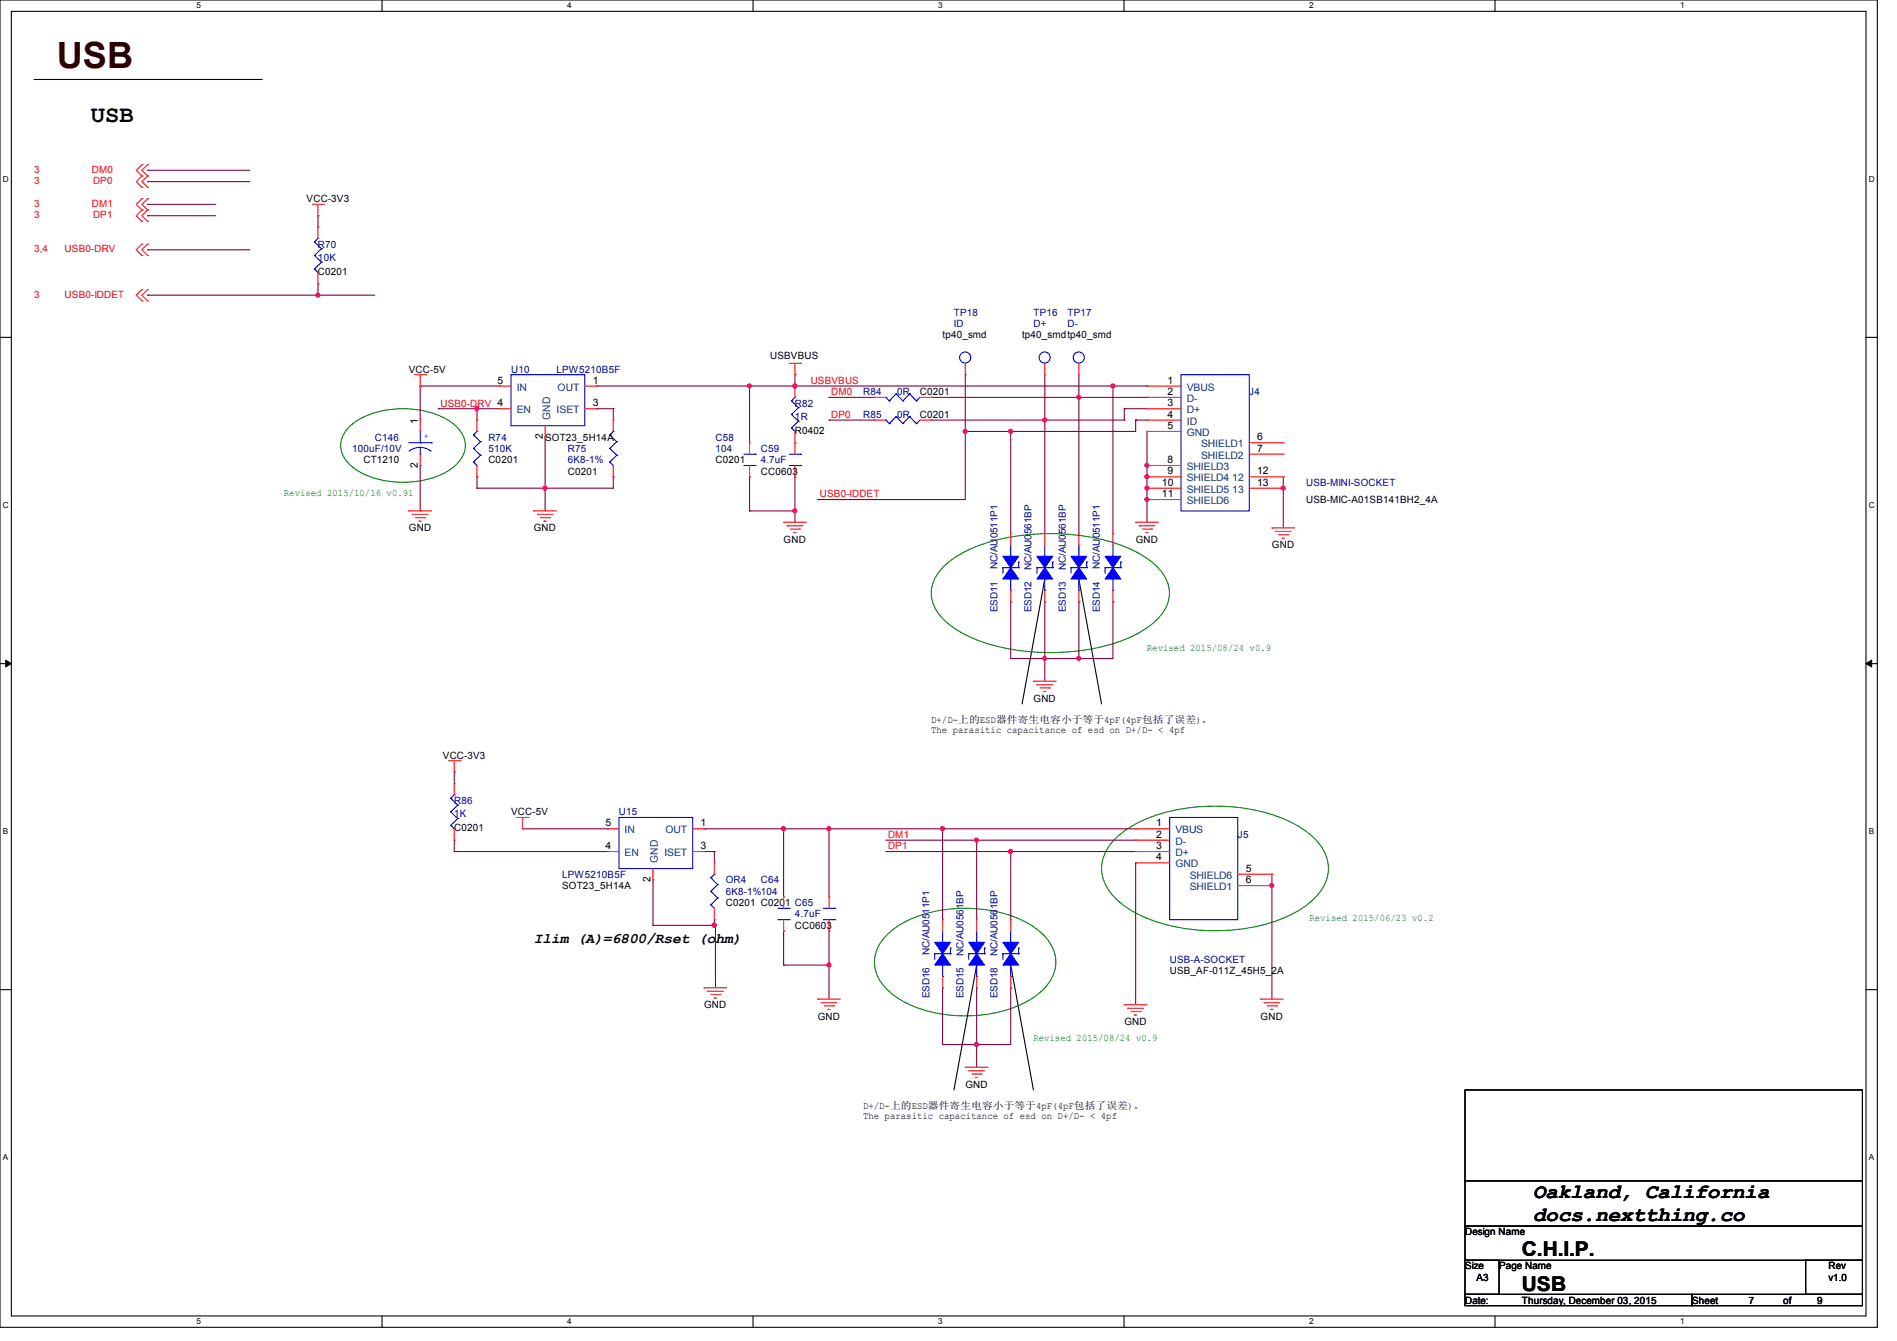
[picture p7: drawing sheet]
<svg xmlns="http://www.w3.org/2000/svg" width="297mm" height="210mm" viewBox="0 0 297 210" stroke-linecap="round" stroke-linejoin="round" font-family="sans-serif">
<path d="M0 0h293.9v207.9h-293.9zM1.8 1.8h290.3v204.3h-290.3z" fill="none" stroke="#000" stroke-width=".17"/>
<g fill="#fff">
<path d="M30.8 .2h.7v1.4h-.7z"/>
<path d="M30.8 206.2h.7v1.4h-.7z"/>
</g>
<path d="M59.8 0v1.8M59.8 206.1v1.8" fill="none" stroke="#000" stroke-width=".17"/>
<g fill="#fff">
<path d="M88.8 .2h.7v1.4h-.7z"/>
<path d="M88.8 206.2h.7v1.4h-.7z"/>
</g>
<path d="M117.9 0v1.8M117.9 206.1v1.8" fill="none" stroke="#000" stroke-width=".17"/>
<g fill="#fff">
<path d="M146.9 .2h.7v1.4h-.7z"/>
<path d="M146.9 206.2h.7v1.4h-.7z"/>
</g>
<path d="M176 0v1.8M176 206.1v1.8" fill="none" stroke="#000" stroke-width=".17"/>
<g fill="#fff">
<path d="M205 .2h.7v1.4h-.7z"/>
<path d="M205 206.2h.7v1.4h-.7z"/>
</g>
<path d="M234.1 0v1.8M234.1 206.1v1.8" fill="none" stroke="#000" stroke-width=".17"/>
<g fill="#fff">
<path d="M263.1 .2h.6v1.4h-.6z"/>
<path d="M263.1 206.2h.6v1.4h-.6z"/>
<path d="M.5 27.3h.9v1.4h-.9z"/>
<path d="M292.6 27.3h.9v1.4h-.9z"/>
<path d="M.5 78.4h.9v1.4h-.9z"/>
<path d="M292.6 78.4h.9v1.4h-.9z"/>
</g>
<path d="M0 52.8h1.8M292.1 52.8h1.8" fill="none" stroke="#000" stroke-width=".17"/>
<g fill="#fff">
<path d="M.5 129.5h.8v1.4h-.8z"/>
<path d="M292.6 129.5h.8v1.4h-.8z"/>
</g>
<path d="M0 103.9h1.8M292.1 103.9h1.8" fill="none" stroke="#000" stroke-width=".17"/>
<path d="M.9 103.4l.9 .5-.9 .5zM292.1 103.9l.9-.5v1z" fill="#000" stroke="#000" stroke-width=".16"/>
<g fill="#fff">
<path d="M.5 180.5h.8v1.4h-.8z"/>
<path d="M292.6 180.5h.8v1.4h-.8z"/>
</g>
<g fill="none" stroke="#000" stroke-width=".17">
<path d="M5.3 12.4h35.6M40.9 12.4h.1M163.6 90.7h.1M163.6 90.7l-3.6 19.5M168.9 90.7h.1M168.9 90.7l3.6 19.5M0 155h1.8M152.9 151.1h.1M152.9 151.1l-3.5 19.6M158.2 151.1h.1M158.2 151.1l3.6 19.6M292.1 155h1.8"/>
<path d="M229.4 170.7h62.2v14.2h-62.2zM229.4 192h62.2v5.4h-62.2zM229.4 197.4h5.3v5.3h-5.3zM229.4 184.9h62.2v7.1h-62.2zM282.7 197.4h8.9v5.3h-8.9zM229.4 202.7h35.5v1.8h-35.5zM264.9 202.7h26.7v1.8h-26.7z"/>
</g>
<path d="M54.7 66.9a12.1 12.1 0 0 1 8.4-2.9 12.1 12.1 0 0 1 8.4 2.9 3.8 3.8 0 0 1 0 5.8 12.1 12.1 0 0 1-8.4 2.8 12.1 12.1 0 0 1-8.4-2.8 3.8 3.8 0 0 1 0-5.8zM147.5 89a16.6 16.6 0 0 1 7.5-4.2 34.2 34.2 0 0 1 21.9 1.2 10.8 10.8 0 0 1 5.8 4.9 5.2 5.2 0 0 1-1.3 5.8 16.6 16.6 0 0 1-7.5 4.2 34.2 34.2 0 0 1-22-1.1 10.8 10.8 0 0 1-5.7-4.9 5.2 5.2 0 0 1 1.3-5.9zM174.9 131.1a20.8 20.8 0 0 1 11.5-4.6 27.7 27.7 0 0 1 17 3 8.8 8.8 0 0 1 4.5 5.4 6.4 6.4 0 0 1-2.3 6 20.8 20.8 0 0 1-11.6 4.6 27.7 27.7 0 0 1-17-3 8.8 8.8 0 0 1-4.4-5.4 6.4 6.4 0 0 1 2.3-6zM139.1 146.1a17.1 17.1 0 0 1 10.4-3.8 20 20 0 0 1 12.7 3.1 6.5 6.5 0 0 1 3 6.2 7.9 7.9 0 0 1-4 5 21.7 21.7 0 0 1-20.1 0 7.9 7.9 0 0 1-4.1-5 5.9 5.9 0 0 1 2.1-5.5z" fill="none" stroke="#008000" stroke-width=".17"/>
<g fill="none" stroke="#800040" stroke-width=".17">
<path d="M23.1 39.1h.1M23.1 26.7h.1M23.1 28.4h.1M23.1 33.8h.1M23.1 32h.1M23.1 39.1h16M23.1 26.7h16M23.1 28.4h16M23.1 33.8h10.7M23.1 32h10.7M49.8 33.8h.1M49.8 33.8v1.8"/>
<path d="M23.1 46.2h.1M23.1 46.2h35.6M49.8 44.4h.1M49.8 46.2h.1M49.8 44.4v1.8M124.5 58.7h.1M124.5 58.7v1.8M151.1 58.7v19.5h-23.1M163.6 58.7v24.9M168.9 58.7v24.9M65.8 60.5h.1M65.8 60.5h12.4"/>
<path d="M65.8 60.5v5.3M65.8 72.9v7.1M68.6 64h.1M68.6 64h9.6M74.7 64h.1M74.7 74.7h.1M74.7 76.5h.1M74.7 64v1.8M74.7 74.7v1.8M85.3 76.5h.1M85.3 68.5h.1M85.3 68.5v11.5"/>
<path d="M93.3 60.5h.1M93.3 64h.1M93.3 60.5h86.3M93.3 64h2.7M96 64h.1M96 74.7h.1M96 64v1.8M96 74.7v1.8h-21.3M117.3 60.5h.1M117.3 74.7h.1M117.3 60.5v8.8M117.3 74.7v5.3"/>
<path d="M124.5 74.7h.1M124.5 74.7v7.1M128 78.2h.1M129.8 62.2h.1M129.8 65.8h.1M129.8 62.2h7.1M129.8 65.8h7.1M145.8 62.2h33.8M145.8 65.8h30.2M151.1 67.6h.1M158.2 67.6h.1M158.2 67.6v16"/>
<path d="M163.6 65.8h.1M168.9 62.2h.1M174.2 60.5h.1M174.2 60.5v23.1M176 64h.1M176 65.8h.1M176 64v1.8M176 64h3.6M177.8 65.8h.1M177.8 65.8h1.8M177.8 65.8v1.8h-26.7M179.6 67.6h.1"/>
<path d="M179.6 76.5h.1M179.6 78.2h.1M179.6 72.9h.1M179.6 74.7h.1M179.6 62.2h.1M179.6 60.5h.1M179.6 67.6v14.2M200.9 76.5h.1M200.9 74.7h.1M200.9 74.7v8M65.8 80h.1M117.3 80h.1"/>
<path d="M117.3 80h7.2M124.5 80h.1M158.2 94.2h.1M158.2 94.2v8.9M163.6 94.2h.1M163.6 94.2v12.5M168.9 94.2h.1M168.9 94.2v8.9M174.2 94.2h.1M174.2 94.2v8.9h-16M158.2 103.1h.1M163.6 103.1h.1"/>
<path d="M168.9 103.1h.1M71.1 133.3h.1M71.1 120.9h.1M71.1 131.6h.1M71.1 133.3h24M71.1 120.9v1.8M71.1 131.6v1.7M81.8 129.8h.1M81.8 129.8h13.3M102.2 137.8h.1M102.2 137.8v7.1M110.2 133.3h.1"/>
<path d="M110.2 129.8h.1M110.2 129.8h67.6M110.2 133.3h1.6M111.8 133.3h.1M111.8 133.3v1.8M122.7 129.8h.1M122.7 129.8v10.7M129.8 129.8h.1M129.8 129.8v10.7M138.7 133.3h39.1M138.7 131.6h39.1M147.6 129.8h.1"/>
<path d="M147.6 129.8v14.2M152.9 131.6h.1M152.9 131.6v12.4M158.2 133.3h.1M158.2 133.3v10.7M177.8 135.1h.1M177.8 129.8h.1M177.8 131.6h.1M177.8 133.3h.1M177.8 135.1v22.3M199.1 136.9h.1M199.1 138.7h.1"/>
<path d="M199.1 136.9v19.6M102.2 144.9h.1M102.2 144.9h9.8M111.8 144.9h.1M111.8 144h.1M111.8 144v.9M112 144.9h.1M112 144.9v9.8M122.7 151.1h.1M122.7 145.8h.1M122.7 151.1h7.1M122.7 145.8v5.3"/>
<path d="M129.8 145.8h.1M129.8 151.1h.1M129.8 145.8v10.7M147.6 154.7h.1M147.6 154.7v8.9M152.9 154.7h.1M152.9 154.7v12.4M158.2 154.7h.1M158.2 154.7v8.9h-10.6M147.6 163.6h.1M152.9 163.6h.1"/>
</g>
<g fill="#f0f" stroke="#f0f" stroke-width=".17">
<circle cx="49.8" cy="46.2" r=".32"/>
<circle cx="129.8" cy="129.8" r=".32"/>
<circle cx="179.6" cy="72.9" r=".32"/>
<circle cx="168.9" cy="62.2" r=".32"/>
<circle cx="163.6" cy="65.8" r=".32"/>
<circle cx="117.3" cy="60.4" r=".32"/>
<circle cx="179.6" cy="76.4" r=".32"/>
<circle cx="74.7" cy="64" r=".32"/>
<circle cx="85.3" cy="76.4" r=".32"/>
<circle cx="124.4" cy="80" r=".32"/>
<circle cx="179.6" cy="78.2" r=".32"/>
<circle cx="179.6" cy="74.7" r=".32"/>
<circle cx="124.4" cy="60.4" r=".32"/>
<circle cx="174.2" cy="60.4" r=".32"/>
<circle cx="122.7" cy="129.8" r=".32"/>
<circle cx="129.8" cy="151.1" r=".32"/>
<circle cx="158.2" cy="133.3" r=".32"/>
<circle cx="152.9" cy="131.6" r=".32"/>
<circle cx="111.8" cy="144.9" r=".33"/>
<circle cx="200.9" cy="76.4" r=".32"/>
<circle cx="199.1" cy="138.7" r=".32"/>
<circle cx="168.9" cy="103.1" r=".32"/>
<circle cx="163.6" cy="103.1" r=".32"/>
<circle cx="158.2" cy="67.5" r=".32"/>
<circle cx="152.9" cy="163.6" r=".32"/>
<circle cx="147.6" cy="129.8" r=".32"/>
<circle cx="151.1" cy="67.5" r=".32"/>
</g>
<g fill="none" stroke="#f00" stroke-width=".17">
<path d="M22.2 38.2h.1M22.2 27.6h.1M22.2 25.8h.1M22.2 29.3h.1M22.2 34.7h.1M22.2 32.9h.1M22.2 31.1h.1M22.2 38.2l-.9 .9 .9 .9M22.2 25.8l-.9 .9 .9 .9M22.2 27.6l-.9 .8 .9 .9M22.2 32.9l-.9 .9 .9 .9M22.2 31.1l-.9 .9 .9 .9"/>
<path d="M23.1 38.2h.1M23.1 27.6h.1M23.1 25.8h.1M23.1 29.3h.1M23.1 34.7h.1M23.1 32.9h.1M23.1 31.1h.1M23.1 38.2l-.9 .9 .9 .9M23.1 25.8l-.9 .9 .9 .9M23.1 27.6l-.9 .8 .9 .9M23.1 32.9l-.9 .9 .9 .9M23.1 31.1l-.9 .9 .9 .9"/>
<path d="M48.9 32h1.8M49.8 33.8h.1M49.8 35.6h.1M49.8 32v1.8M49.8 35.6v1.7M50.7 32h.1M22.2 40h.1M22.2 47.1h.1M22.2 45.3h.1M22.2 45.3l-.9 .9 .9 .9M23.1 40h.1M23.1 47.1h.1"/>
<path d="M23.1 45.3h.1M23.1 45.3l-.9 .9 .9 .9M49.8 44.4h.1M49.8 42.7v1.7M64.9 58.7h1.8M65.8 58.7v1.8M66.7 58.7h.1M123.6 56.9h1.7M124.5 58.7h.1M124.5 56.9v1.8M125.3 56.9h.1M151.1 58.7h.1"/>
<path d="M151.1 56.9v1.8M163.6 58.7h.1M163.6 56.9v1.8M168.9 58.7h.1M168.9 56.9v1.8M65.8 60.5h.1M65.8 65.8h.1M65.8 72.9h.1M65.8 65.8v1.8M65.8 71.1v1.8M74.7 74.7h.1M74.7 65.8h.1"/>
<path d="M74.7 65.8v1.8M74.7 72.9v1.8M78.2 64h.1M78.2 60.5h.1M78.2 60.5h1.8M78.2 64h1.8M85.3 68.5h.1M85.3 66.7v1.8M91.6 60.5h1.7M91.6 64h1.7M93.3 64h.1M93.3 60.5h.1"/>
<path d="M96 74.7h.1M96 65.8h.1M96 65.8v1.8M96 72.9v1.8M117.3 74.7h.1M117.3 69.3h.1M117.3 69.3v1.8M117.3 72.9v1.8M124.5 69.3h.1M124.5 60.5h.1M124.5 74.7h.1M124.5 60.5v1.7"/>
<path d="M124.5 67.6v3.5M124.5 72.9v1.8M136.9 65.8h.1M136.9 62.2h.1M136.9 62.2h1.8M136.9 65.8h1.8M144 62.2h1.8M144 65.8h1.8M145.8 65.8h.1M145.8 62.2h.1M179.6 60.5h.1M179.6 62.2h.1"/>
<path d="M179.6 64h.1M179.6 65.8h.1M179.6 67.6h.1M179.6 72.9h.1M179.6 74.7h.1M179.6 76.5h.1M179.6 78.2h.1M179.6 60.5h5.3M179.6 62.2h5.3M179.6 64h5.3M179.6 65.8h5.3M179.6 67.6h5.3"/>
<path d="M179.6 72.9h5.3M179.6 74.7h5.3M179.6 76.5h5.3M179.6 78.2h5.3M195.6 69.3h5.3M195.6 71.1h5.3M195.6 74.7h5.3M195.6 76.5h5.3M200.9 69.3h.1M200.9 71.1h.1M200.9 74.7h.1M200.9 76.5h.1"/>
<path d="M64 80h.1M64 80h3.6M64.6 80.6h.1M64.6 80.6h2.4M65.1 81.1h1.4M65.6 81.6h.1M65.6 81.6h.4M66.5 81.1h.1M83.6 80h.1M83.6 80h3.5M84.1 80.6h.1M84.1 80.6h2.5"/>
<path d="M84.6 81.1h1.5M85.2 81.6h.1M85.2 81.6h.3M86.1 81.1h.1M122.7 81.8h.1M122.7 81.8h3.5M123.2 82.3h.1M123.2 82.3h2.5M123.7 82.8h1.5M124.3 83.4h.1M124.3 83.4h.3M125.2 82.8h.1"/>
<path d="M158.2 83.6h.1M158.2 94.2h.1M158.2 83.6v1.7M158.2 92.5v1.7M163.6 83.6h.1M163.6 94.2h.1M163.6 83.6v1.7M163.6 92.5v1.7M168.9 83.6h.1M168.9 94.2h.1M168.9 83.6v1.7M168.9 92.5v1.7"/>
<path d="M174.2 83.6h.1M174.2 94.2h.1M174.2 83.6v1.7M174.2 92.5v1.7M177.8 81.8h.1M177.8 81.8h3.6M178.4 82.3h.1M178.4 82.3h2.4M178.9 82.8h1.4M179.4 83.4h.1M179.4 83.4h.3M180.3 82.8h.1"/>
<path d="M199.1 82.7h.1M199.1 82.7h3.6M199.7 83.2h.1M199.7 83.2h2.4M200.2 83.7h1.4M200.7 84.3h.1M200.7 84.3h.4M201.6 83.7h.1M70.2 119.1h1.8M71.1 119.1v1.8M72 119.1h.1M161.8 106.7h.1"/>
<path d="M161.8 106.7h3.6M162.3 107.2h.1M162.3 107.2h2.5M162.9 107.7h1.4M163.4 108.3h.1M163.4 108.3h.3M164.3 107.7h.1M71.1 120.9h.1M71.1 131.6h.1M71.1 122.7h.1M71.1 122.7v1.8M71.1 129.8v1.8"/>
<path d="M80.9 128h1.8M81.8 129.8h.1M81.8 128v1.8M82.7 128h.1M95.1 133.3h.1M95.1 129.8h.1M95.1 133.3h1.8M95.1 129.8h1.8M102.2 137.8h.1M102.2 136v1.8M108.5 133.3h1.7M108.5 129.8h1.7"/>
<path d="M110.2 133.3h.1M110.2 129.8h.1M111.8 135.1h.1M111.8 135.1v1.8M177.8 129.8h.1M177.8 131.6h.1M177.8 133.3h.1M177.8 135.1h.1M177.8 133.3h5.3M177.8 129.8h5.3M177.8 131.6h5.3M177.8 135.1h5.3"/>
<path d="M193.8 138.7h5.3M193.8 136.9h5.3M199.1 138.7h.1M199.1 136.9h.1M110.2 154.7h.1M110.2 154.7h3.6M110.8 155.2h.1M110.8 155.2h2.4M111.3 155.7h1.4M111.8 156.3h.1M111.8 144h.1M111.8 156.3h.4"/>
<path d="M111.8 142.2v1.8M112.7 155.7h.1M122.7 145.8h.1M122.7 140.5h.1M122.7 140.5v1.7M122.7 144v1.8M128 156.5h.1M128 156.5h3.6M128.6 157h.1M128.6 157h2.4M129.1 157.5h1.4M129.6 158.1h.1"/>
<path d="M129.6 158.1h.4M129.8 145.8h.1M129.8 140.5h.1M129.8 140.5v1.7M129.8 144v1.8M130.5 157.5h.1M147.6 144h.1M147.6 154.7h.1M147.6 144v1.8M147.6 152.9v1.8M152.9 144h.1M152.9 154.7h.1"/>
<path d="M152.9 144v1.8M152.9 152.9v1.8M158.2 144h.1M158.2 154.7h.1M158.2 144v1.8M158.2 152.9v1.8M176 157.4h.1M176 157.4h3.6M176.6 157.9h.1M176.6 157.9h2.4M177.1 158.4h1.4M177.6 159h.1"/>
<path d="M177.6 159h.4M178.5 158.4h.1M197.4 156.5h.1M197.4 156.5h3.5M197.9 157h.1M197.9 157h2.5M198.4 157.5h1.5M199 158.1h.1M199 158.1h.3M199.9 157.5h.1M151.1 167.1h.1M151.1 167.1h3.6"/>
<path d="M151.7 167.7h.1M151.7 167.7h2.4M152.2 168.2h1.4M152.7 168.7h.1M152.7 168.7h.4M153.6 168.2h.1"/>
</g>
<g fill="none" stroke="#00f" stroke-width=".17">
<path d="M49.2 37.9h.1M49.2 37.9l1.1 1M49.8 37.3h.1M49.8 37.3l-.6 .6M50.3 38.9h.1M50.3 38.9l-1.1 1.1M49.2 42.1h.1M49.2 40h.1M49.2 42.1l.6 .6M49.2 40l1.1 1.1M50.3 41.1h.1M50.3 41.1l-1.1 1"/>
<path d="M80 58.7h11.6v8h-11.6zM184.9 58.7h10.7v21.3h-10.7zM64 69.3h3.6M65.8 71.1h.1M65.8 69.3h.1M65.8 70.1l1.1 .2 .6 .4M65.8 70.1l-.8 .1-.9 .4M65.8 67.6v1.7M65.8 70.1v1M67.6 69.3h.1M74.1 72.3h.1M74.1 70.2h.1"/>
<path d="M74.1 68.1h.1M74.1 72.3l.6 .6M74.1 70.2l1.1 1.1M74.1 68.1l1.1 1.1M74.7 67.6h.1M74.7 67.6l-.6 .5M75.2 71.3h.1M75.2 69.2h.1M75.2 71.3l-1.1 1M75.2 69.2l-1.1 1M95.5 72.3h.1M95.5 70.2h.1"/>
<path d="M95.5 68.1h.1M95.5 72.3l.5 .6M95.5 70.2l1.1 1.1M95.5 68.1l1.1 1.1M96 67.6h.1M96 67.6l-.5 .5M96.6 71.3h.1M96.6 69.2h.1M96.6 71.3l-1.1 1M96.6 69.2l-1.1 1M116.5 72.9h1.7M116.5 71.1h1.7"/>
<path d="M118.2 72.9h.1M118.2 71.1h.1M123.6 72.9h1.7M123.6 71.1h1.7M123.9 67h.1M123.9 64.9h.1M123.9 62.8h.1M123.9 67l.6 .6M123.9 64.9l1.1 1.1M123.9 62.8l1.1 1M124.5 62.2h.1M124.5 62.2l-.6 .6"/>
<path d="M125 66h.1M125 63.8h.1M125 66l-1.1 1M125 63.8l-1.1 1.1M125.3 72.9h.1M125.3 71.1h.1M138.7 65.8h.1M138.7 62.2h.1M138.7 65.8l.5 .5M138.7 62.2l.5 .6M139.2 66.3h.1M139.2 62.8h.1"/>
<path d="M140.3 65.2h.1M140.3 61.7h.1M140.3 65.2l1.1 1.1M140.3 65.2l-1.1 1.1M140.3 61.7l1.1 1.1M140.3 61.7l-1.1 1.1M141.4 66.3h.1M141.4 62.8h.1M142.4 65.2h.1M142.4 61.7h.1M142.4 65.2l1.1 1.1M142.4 65.2l-1 1.1"/>
<path d="M142.4 61.7l1.1 1.1M142.4 61.7l-1 1.1M143.5 66.3h.1M143.5 62.8h.1M144 65.8l-.5 .5M144 62.2l-.5 .6M157 88.9h.1M157 88.9v.9M157 88.9h2.5M158.2 87.1h.1M158.2 92.5h.1M158.2 85.3v1.8"/>
<path d="M158.2 90.7v1.8M159.5 88.9h.1M159.5 88h.1M159.5 88v.9M162.3 88.9h.1M162.3 88.9h2.5M162.3 88.9v.9M163.6 87.1h.1M163.6 92.5h.1M163.6 85.3v1.8M163.6 90.7v1.8M164.8 88.9h.1"/>
<path d="M164.8 88h.1M164.8 88v.9M167.7 88.9h.1M167.7 88.9v.9M167.7 88.9h2.4M168.9 87.1h.1M168.9 92.5h.1M168.9 85.3v1.8M168.9 90.7v1.8M170.1 88.9h.1M170.1 88h.1M170.1 88v.9"/>
<path d="M173 88.9h.1M173 88.9h2.5M173 88.9v.9M174.2 87.1h.1M174.2 92.5h.1M174.2 85.3v1.8M174.2 90.7v1.8M175.5 88.9h.1M175.5 88h.1M175.5 88v.9M70.6 129.2h.1M70.6 127.1h.1"/>
<path d="M70.6 125h.1M70.6 129.2l.5 .6M70.6 127.1l1.1 1.1M70.6 125l1.1 1.1M71.1 124.5h.1M71.1 124.5l-.5 .5M71.7 128.2h.1M71.7 126.1h.1M71.7 128.2l-1.1 1M71.7 126.1l-1.1 1M96.9 128h11.6v8h-11.6zM111.3 139.6h.1"/>
<path d="M111.3 137.5h.1M111.3 139.6l1.1 1M111.3 137.5l1.1 1M111.8 136.9h.1M111.8 136.9l-.5 .6M112.4 138.5h.1M112.4 138.5l-1.1 1.1M183.1 128h10.7v16h-10.7zM111.3 141.7h.1M111.3 141.7l.5 .5M112.4 140.6h.1M112.4 140.6l-1.1 1.1"/>
<path d="M121.8 144h1.8M121.8 142.2h1.8M123.6 144h.1M123.6 142.2h.1M128.9 144h1.8M128.9 142.2h1.8M130.7 144h.1M130.7 142.2h.1M146.3 149.4h.1M146.3 149.4h2.5M146.3 149.4v.8M147.6 147.6h.1"/>
<path d="M147.6 152.9h.1M147.6 145.8v1.8M147.6 151.1v1.8M148.8 149.4h.1M148.8 148.5h.1M148.8 148.5v.9M151.7 149.4h.1M151.7 149.4h2.4M151.7 149.4v.8M152.9 147.6h.1M152.9 152.9h.1M152.9 145.8v1.8"/>
<path d="M152.9 151.1v1.8M154.1 149.4h.1M154.1 148.5h.1M154.1 148.5v.9M157 149.4h.1M157 149.4v.8M157 149.4h2.5M158.2 147.6h.1M158.2 152.9h.1M158.2 145.8v1.8M158.2 151.1v1.8M159.5 149.4h.1"/>
<path d="M159.5 148.5h.1M159.5 148.5v.9"/>
<circle cx="151.1" cy="56" r=".87"/>
<circle cx="163.6" cy="56" r=".87"/>
<circle cx="168.9" cy="56" r=".87"/>
</g>
<g fill="#00f" stroke="#00f" stroke-width=".17">
<path d="M157 147.6h2.5l-1.3 1.8z" fill-rule="evenodd"/>
<path d="M158.2 149.4l1.3 1.7h-2.5z" fill-rule="evenodd"/>
<path d="M146.3 147.6h2.5l-1.2 1.8z" fill-rule="evenodd"/>
<path d="M147.6 149.4l1.2 1.7h-2.5z" fill-rule="evenodd"/>
<path d="M167.7 87.1h2.4l-1.2 1.8z" fill-rule="evenodd"/>
<path d="M168.9 88.9l1.2 1.8h-2.4z" fill-rule="evenodd"/>
<path d="M157 87.1h2.5l-1.3 1.8z" fill-rule="evenodd"/>
<path d="M158.2 88.9l1.3 1.8h-2.5z" fill-rule="evenodd"/>
<path d="M173 87.1h2.5l-1.3 1.8z" fill-rule="evenodd"/>
<path d="M174.2 88.9l1.3 1.8h-2.5z" fill-rule="evenodd"/>
<path d="M151.7 147.6h2.4l-1.2 1.8z" fill-rule="evenodd"/>
<path d="M152.9 149.4l1.2 1.7h-2.4z" fill-rule="evenodd"/>
<path d="M162.3 87.1h2.5l-1.2 1.8z" fill-rule="evenodd"/>
<path d="M163.6 88.9l1.2 1.8h-2.5z" fill-rule="evenodd"/>
</g>
<text font-size="5.7" fill="#400000" x="8.9" y="10.6">USB</text>
<text font-size="3.7" x="14.2" y="19.2">USB</text>
<g font-size="3.2">
<text x="240" y="187.6">Oakland, California</text>
<text x="240" y="191.1">docs.nextthing.co</text>
<text x="238.3" y="196.8">C.H.I.P.</text>
<text x="238.3" y="202.1">USB</text>
</g>
<text font-size="2.3" x="83.6" y="147.7">Ilim (A)=6800/Rset (ohm)</text>
<g font-size="1.6" fill="#f00">
<text x="5.3" y="27.1">3</text>
<text x="5.3" y="28.8">3</text>
<text x="14.4" y="27.1">DM0</text>
<text x="14.6" y="28.8">DP0</text>
<text x="5.3" y="34.2">3</text>
<text x="5.3" y="32.4">3</text>
<text x="14.4" y="32.4">DM1</text>
<text x="14.6" y="34.2">DP1</text>
<text x="5.3" y="39.5">3,4</text>
<text x="10.1" y="39.5">USB0-DRV</text>
<text x="5.3" y="46.6">3</text>
<text x="10.1" y="46.6">USB0-IDDET</text>
<text x="69" y="63.7">USB0-DRV 4</text>
<text x="126.9" y="60.1">USBVBUS</text>
<text x="130.1" y="61.9">DM0</text>
<text x="130.1" y="65.4">DP0</text>
<text x="128.4" y="77.9">USB0-IDDET</text>
<text x="139" y="131.2">DM1</text>
<text x="139" y="133">DP1</text>
</g>
<g font-size="1.6">
<text x="48" y="31.7">VCC-3V3</text>
<text x="49.8" y="43.1">C0201</text>
<text x="147.6" y="53">tp40_smd</text>
<text x="160" y="53">tp40_smdtp40_smd</text>
<text x="64" y="58.3">VCC-5V</text>
<text x="120.6" y="56.2">USBVBUS</text>
<text x="77.9" y="60.1">5</text>
<text x="92.8" y="63.6">3</text>
<text x="92.8" y="60.1">1</text>
<text x="144" y="65.4">C0201</text>
<text x="144" y="61.9">C0201</text>
<text x="182.8" y="60.1">1</text>
<text x="182.8" y="61.8">2</text>
<text x="182.8" y="63.6">3</text>
<text x="182.8" y="65.4">4</text>
<text x="65.4" y="66.3" transform="rotate(-90 65.4 66.3)">1</text>
<text x="85" y="68.8" transform="rotate(-90 85 68.8)">2</text>
<text x="85.3" y="69">SOT23_5H14A</text>
<text x="124.5" y="67.9">R0402</text>
<text x="182.8" y="67.2">5</text>
<text x="196.8" y="69">6</text>
<text x="196.8" y="70.7">7</text>
<text x="56.9" y="72.6">CT1210</text>
<text x="65.4" y="73.2" transform="rotate(-90 65.4 73.2)">2</text>
<text x="76.5" y="72.6">C0201</text>
<text x="88.9" y="74.3">C0201</text>
<text x="112" y="72.6">C0201</text>
<text x="119.1" y="74.3">CC0603</text>
<text x="181.9" y="76.1">10</text>
<text x="181.9" y="77.9">11</text>
<text x="182.8" y="72.5">8</text>
<text x="182.8" y="74.3">9</text>
<text x="196.8" y="74.3">12</text>
<text x="196.8" y="76.1">13</text>
<text x="64" y="83.2">GND</text>
<text x="83.6" y="83.2">GND</text>
<text x="204.5" y="78.8">USB-MIC-A01SB141BH2_4A</text>
<text x="122.7" y="85">GND</text>
<text x="177.8" y="85">GND</text>
<text x="199.1" y="85.9">GND</text>
<text x="145.8" y="113.2">D+/D-上的ESD器件寄生电容小于等于4pF(4pF包括了误差)。</text>
<text x="161.8" y="109.9">GND</text>
<text x="69.3" y="118.8">VCC-3V3</text>
<text x="145.8" y="114.8">The parasitic capacitance of esd on D+/D- &lt; 4pf</text>
<text x="71.1" y="130.2">C0201</text>
<text x="80" y="127.7">VCC-5V</text>
<text x="94.8" y="129.4">5</text>
<text x="109.7" y="129.4">1</text>
<text x="181" y="129.4">1</text>
<text x="181" y="131.2">2</text>
<text x="94.8" y="133">4</text>
<text x="109.7" y="133">3</text>
<text x="181" y="133">3</text>
<text x="181" y="134.7">4</text>
<text x="195" y="136.5">5</text>
<text x="88" y="139.2">SOT23_5H14A</text>
<text x="101.9" y="138.1" transform="rotate(-90 101.9 138.1)">2</text>
<text x="113.6" y="141.9">C0201 C0201 C65</text>
<text x="195" y="138.3">6</text>
<text x="124.5" y="145.5">CC0603</text>
<text x="183.1" y="152.6">USB_AF-011Z_45H5_2A</text>
<text x="110.2" y="157.9">GND</text>
<text x="128" y="159.7">GND</text>
<text x="176" y="160.6">GND</text>
<text x="197.4" y="159.7">GND</text>
<text x="135.1" y="173.7">D+/D-上的ESD器件寄生电容小于等于4pF(4pF包括了误差)。</text>
<text x="151.1" y="170.3">GND</text>
<text x="135.1" y="175.3">The parasitic capacitance of esd on D+/D- &lt; 4pf</text>
<text x="229.4" y="193.5">Design Name</text>
<text x="229.4" y="198.8">Size</text>
<text x="231.2" y="200.6">A3</text>
<text x="234.7" y="198.8">Page Name</text>
<text x="286.3" y="198.8">Rev</text>
<text x="286.3" y="200.6">v1.0</text>
<text x="229.4" y="204.1">Date:</text>
<text x="238.3" y="204.1">Thursday, December 03, 2015</text>
<text x="264.9" y="204.1">Sheet</text>
<text x="273.8" y="204.1">7</text>
<text x="279.2" y="204.1">of</text>
<text x="284.5" y="204.1">9</text>
</g>
<g font-size="1.6" fill="#000080">
<text x="49.8" y="38.8">R70</text>
<text x="49.8" y="40.9">10K</text>
<text x="149.4" y="49.4">TP18</text>
<text x="149.4" y="51.2">ID</text>
<text x="161.8" y="49.4">TP16</text>
<text x="161.8" y="51.2">D+</text>
<text x="167.1" y="49.4">TP17</text>
<text x="167.1" y="51.2">D-</text>
<text x="80" y="58.3">U10</text>
<text x="87.1" y="58.3">LPW5210B5F</text>
<text x="124.5" y="63.7">R82</text>
<text x="124.5" y="65.8">1R</text>
<text x="135.1" y="65.4">R85</text>
<text x="135.1" y="61.9">R84</text>
<text x="140.5" y="65.4">0R</text>
<text x="140.5" y="61.9">0R</text>
<text x="195.6" y="61.9">J4</text>
<text x="55.1" y="70.8">100uF/10V</text>
<text x="58.7" y="69">C146</text>
<text x="76.5" y="69">R74</text>
<text x="76.5" y="70.8">510K</text>
<text x="88.9" y="70.8">R75</text>
<text x="112" y="69">C58</text>
<text x="112" y="70.8">104</text>
<text x="119.1" y="70.8">C59</text>
<text x="88.9" y="72.6">6K8-1%</text>
<text x="119.1" y="72.6">4.7uF</text>
<text x="204.5" y="76.1">USB-MINI-SOCKET</text>
<text x="71.1" y="125.9">R86</text>
<text x="71.1" y="128">1K</text>
<text x="96.9" y="127.7">U15</text>
<text x="193.8" y="131.2">J5</text>
<text x="88" y="137.5">LPW5210B5F</text>
<text x="113.6" y="138.3">OR4</text>
<text x="113.6" y="140.1">6K8-1%104</text>
<text x="119.1" y="138.3">C64</text>
<text x="124.5" y="143.7">4.7uF</text>
<text x="183.1" y="150.8">USB-A-SOCKET</text>
</g>
<g font-size="1.6" fill="#004080">
<text x="80.9" y="64.7">EN</text>
<text x="80.9" y="61.2">IN</text>
<text x="86.1" y="65.8" transform="rotate(-90 86.1 65.8)">GND</text>
<text x="87.1" y="64.7">ISET</text>
<text x="87.3" y="61.2">OUT</text>
<text x="185.8" y="61.2">VBUS</text>
<text x="185.8" y="63">D-</text>
<text x="185.8" y="64.7">D+</text>
<text x="185.8" y="66.5">ID</text>
<text x="185.8" y="68.3">GND</text>
<text x="188.1" y="70.1">SHIELD1</text>
<text x="188.1" y="71.8">SHIELD2</text>
<text x="185.8" y="73.6">SHIELD3</text>
<text x="185.8" y="75.4">SHIELD4</text>
<text x="185.8" y="77.2">SHIELD5</text>
<text x="192.9" y="75.4">12</text>
<text x="192.9" y="77.2">13</text>
<text x="185.8" y="79">SHIELD6</text>
<text x="97.8" y="130.5">IN</text>
<text x="104.2" y="130.5">OUT</text>
<text x="184" y="130.5">VBUS</text>
<text x="97.8" y="134.1">EN</text>
<text x="103" y="135.1" transform="rotate(-90 103 135.1)">GND</text>
<text x="104" y="134.1">ISET</text>
<text x="184" y="132.3">D-</text>
<text x="184" y="134.1">D+</text>
<text x="184" y="135.8">GND</text>
<text x="186.3" y="137.6">SHIELD6</text>
<text x="186.3" y="139.4">SHIELD1</text>
</g>
<text font-size="1.6" fill="#00f" x="66.3" y="68.8">+</text>
<g font-size="1.6" fill="#008000">
<text x="44.4" y="77.7">Revised 2015/10/16 v0.91</text>
<text x="179.6" y="102">Revised 2015/08/24 v0.9</text>
<text x="205" y="144.2">Revised 2015/06/23 v0.2</text>
<text x="161.8" y="163">Revised 2015/08/24 v0.9</text>
</g>
<g font-size="1.5" fill="#000080">
<text x="156.2" y="89.1" transform="rotate(-90 156.2 89.1)">NC/AU0511P1</text>
<text x="161.5" y="89.2" transform="rotate(-90 161.5 89.2)">NC/AU0561BP</text>
<text x="166.8" y="89.2" transform="rotate(-90 166.8 89.2)">NC/AU0561BP</text>
<text x="172.2" y="89.1" transform="rotate(-90 172.2 89.1)">NC/AU0511P1</text>
<text x="156.2" y="95.8" transform="rotate(-90 156.2 95.8)">ESD11</text>
<text x="161.5" y="95.8" transform="rotate(-90 161.5 95.8)">ESD12</text>
<text x="166.8" y="95.8" transform="rotate(-90 166.8 95.8)">ESD13</text>
<text x="172.2" y="95.8" transform="rotate(-90 172.2 95.8)">ESD14</text>
<text x="145.5" y="149.5" transform="rotate(-90 145.5 149.5)">NC/AU0511P1</text>
<text x="150.8" y="149.7" transform="rotate(-90 150.8 149.7)">NC/AU0561BP</text>
<text x="156.2" y="149.7" transform="rotate(-90 156.2 149.7)">NC/AU0561BP</text>
<text x="145.5" y="156.3" transform="rotate(-90 145.5 156.3)">ESD16</text>
<text x="150.8" y="156.3" transform="rotate(-90 150.8 156.3)">ESD15</text>
<text x="156.2" y="156.3" transform="rotate(-90 156.2 156.3)">ESD18</text>
</g>
<g font-size="1.3">
<text x="30.8" y="1.3">5</text>
<text x="88.8" y="1.3">4</text>
<text x="146.9" y="1.3">3</text>
<text x="205" y="1.3">2</text>
<text x="263.1" y="1.3">1</text>
<text x=".5" y="28.4">D</text>
<text x="292.6" y="28.4">D</text>
<text x=".5" y="79.5">C</text>
<text x="292.6" y="79.5">C</text>
<text x=".5" y="130.6">B</text>
<text x="292.6" y="130.6">B</text>
<text x=".5" y="181.7">A</text>
<text x="292.6" y="181.7">A</text>
<text x="30.8" y="207.4">5</text>
<text x="88.8" y="207.4">4</text>
<text x="146.9" y="207.4">3</text>
<text x="205" y="207.4">2</text>
<text x="263.1" y="207.4">1</text>
</g>
</svg>
